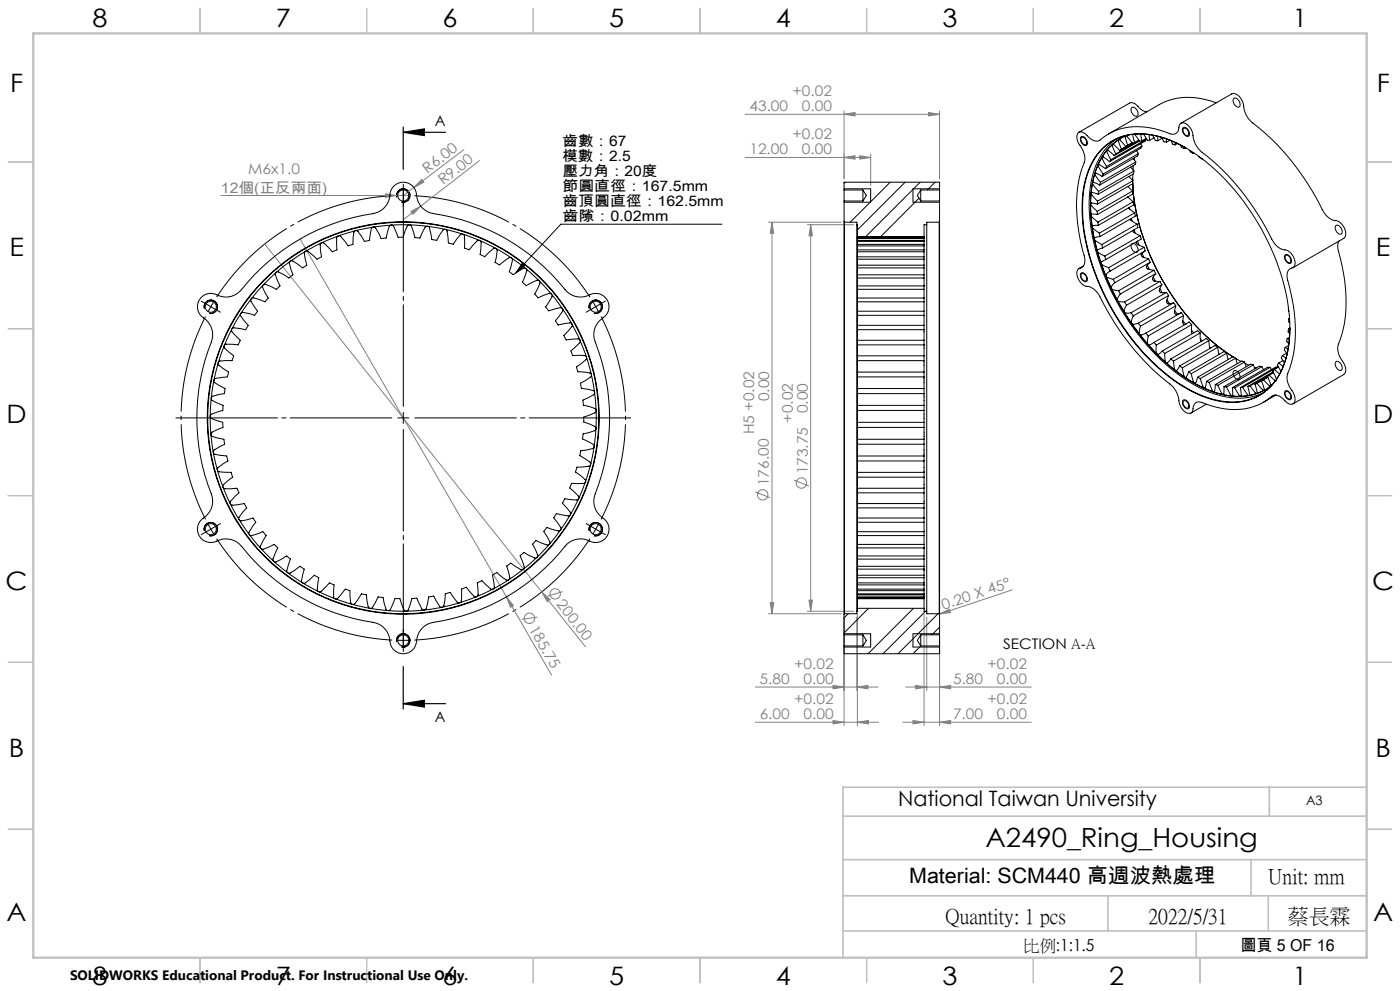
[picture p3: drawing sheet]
<svg xmlns="http://www.w3.org/2000/svg" width="420mm" height="297mm" viewBox="0 0 420 297" stroke-linecap="round" stroke-linejoin="round" font-family="sans-serif">
<g fill="none" stroke="#808080" stroke-width=".3">
<path d="M223.5 34.3h58.4M253.2 34.3l3.3-.6v1zM253.2 33.2v20.4M278.6 33.7l3.3 .6-3.3 .4zM281.9 33.2v20.4M66.3 58.6h56.7M115.7 58.1l3.3 .5-3.3 .5zM124.2 56.2l-3.2 2.4M126.5 53.8l.6 .8-2.9 1.6zM139.2 44.8l-15 11.4M143.8 48.2l-17.6 13.6M223.5 47.2h37.7"/>
<path d="M253.2 47.2l3.3-.5v1zM257.9 46.7l3.3 .5-3.3 .5zM261.2 46.2v9.4M79.4 73.1l83.1 104.3M90 71.6l75.5 130.7M123.3 63.4l2.9-1.6-2.3 2.4zM126.2 61.8l-5 3.9M230.6 66.6h21.7M231.6 66.6v117.3M231.6 66.6l.5 3.3h-1zM242.2 67.3h13.9M243.2 67.3v115.9"/>
<path d="M243.2 67.3l.5 3.4h-1zM226.6 147.4l4.4 1.8M238.2 143.9l4.4 1.8M151.9 178.9l2.1 2.6-.9 .5zM162.5 177.4l2.5 2.3-.8 .6zM162.5 177.4l13.1 16.4M168.8 177.3l-4.5 1.4M242.7 179.9h1l-.5 3.3zM303.7 176.8l-21.9 7.2M161.2 185l-4.7 .6M230.6 183.9h21.7M231.1 180.6h1l-.5 3.3z"/>
<path d="M242.2 183.2h13.9M253.2 185.1v32.3M257.1 184.9v22M257.2 184.2v33.2M277.2 184.2v33.2M278 184.9v22M281.8 184l3-1.4 .3 1zM281.9 191.3v26.1M226.6 205.9h36.8M226.6 216.5h37M249.9 205.4l3.3 .5-3.3 .5zM249.9 215.9l3.3 .6-3.3 .5z"/>
<path d="M257.1 205.9l3.3-.5v1zM257.2 216.5l3.3-.6v1.1zM270.9 216.5h38.5M271.7 205.9h37.7M273.9 215.9l3.3 .6-3.3 .5zM274.7 205.4l3.3 .5-3.3 .5zM281.9 216.5l3.3-.6v1.1zM281.9 205.9l3.3-.5v1z"/>
<circle cx="228.8" cy="148.3" r="1.55"/>
<circle cx="240.4" cy="144.8" r="1.56"/>
<circle cx="166.5" cy="178" r="1.55"/>
<circle cx="158.9" cy="185.3" r="1.56"/>
</g>
<path d="M121 39.6l6.3-1v2zM121 39.6h12.7M121 38.1v12.7M121 199.8v12.7M121 210.9l6.3-1v2zM121 210.9h12.7" fill="none" stroke="#000" stroke-width=".35"/>
<g fill="none" stroke="#000" stroke-width=".3">
<path d="M339.5 32.2a1.66 1.66 0 0 1 1.6 .8 1.66 1.66 0 0 1 0 1.8 1.77 1.77 0 0 1-1.6-2.6zM354.9 38.3a1.6 1.6 0 0 1 1.9 2 .81 .81 0 0 1-.8 .6 .81 .81 0 0 1-.8-.6l-.5-1.3zM370.1 29.6a1.6 1.6 0 0 1 1.9 1.9 .81 .81 0 0 1-.8 .6 .81 .81 0 0 1-.7-.6l-.6-1.2zM119 59.1a2 2 0 0 1 1.8-2.5 2 2 0 0 1 2.2 2.2 2 2 0 0 1-2.6 1.7M253.2 56.6h8v4h-8M281.9 56.6h-8v4h8M324.3 41a1.7 1.7 0 0 1 1.6 2.6 1.81 1.81 0 0 1-1.6-2.6zM156.6 79l.8 .7-2.6 2.1zM216.6 67.2h-48.4l-13.4 14.6M339.5 73.1a1.78 1.78 0 0 1 1.9 2.1 .9 .9 0 0 1-.9 .5 .9 .9 0 0 1-.8-.8l-.4-1.1zM385.6 76.4a1.7 1.7 0 0 1 1.8 2.1 .82 .82 0 0 1-.8 .5 .82 .82 0 0 1-.7-.6l-.6-1.3zM400.6 67.7a1.39 1.39 0 0 1 2 1.4 .78 .78 0 0 1-.4 1.1 .78 .78 0 0 1-1-.5l-.6-.9z"/>
<path d="M61.3 92.5a2 2 0 0 1 1.8-2.6 2 2 0 0 1 2.1 2.2 2 2 0 0 1-2.5 1.8M61.8 91.1l1.5 .8M63.3 91.9l-.9 1.5M63.3 91.9l1.4 .9M64.1 90.5l-.8 1.4M176.8 92.5a2 2 0 0 1 1.7-2.6 2 2 0 0 1 2.2 2.2 2 2 0 0 1-2.5 1.8M324.2 82a1.45 1.45 0 0 1 2 1.6 .77 .77 0 0 1-.5 .9 .77 .77 0 0 1-1-.5l-.5-.9zM354.9 120a1.64 1.64 0 0 1 1.9 1.9 .76 .76 0 0 1-.6 .7 .76 .76 0 0 1-.8-.5l-.7-1.4zM370 111.3a1.39 1.39 0 0 1 2 1.4 .78 .78 0 0 1-.4 1.1 .78 .78 0 0 1-1-.5l-.6-.9zM385.6 117.2a1.62 1.62 0 0 1 1.6 .8 1.62 1.62 0 0 1-.2 1.8 1.86 1.86 0 0 1-1.4-2.6zM400.7 108.5a1.6 1.6 0 0 1 2 1.9 .81 .81 0 0 1-.8 .7 .81 .81 0 0 1-.8-.7l-.6-1.2zM61.3 159.1a2 2 0 0 1 1.8-2.5 2 2 0 0 1 2.1 2.2 2 2 0 0 1-2.5 1.7"/>
<path d="M176.8 159.1a2 2 0 0 1 1.8-2.5 2 2 0 0 1 2.1 2.2 2 2 0 0 1-2.5 1.7M119 192.4a1.99 1.99 0 0 1 1.8-2.5 1.99 1.99 0 0 1 2.1 2.2 1.99 1.99 0 0 1-2.5 1.7M253.2 189.9h8v4h-8M281.9 189.9h-8v4h8"/>
</g>
<path d="M121 58.6h-1.7M121 58.6h1.7M178.7 91.9l-.8-1.4M178.7 91.9l.8 1.5M63.3 158.6l.8 1.4M63.3 158.6l-.9-1.5M178.7 158.6l.8-1.5M178.7 158.6l-.8 1.4M121 191.9h1.7M121 191.9h-1.7" fill="none" stroke="#000" stroke-width=".3" stroke-dasharray="30.5 1.3 1.3 1.3" stroke-linecap="butt"/>
<path d="M117.7 58.7a66.7 66.7 0 0 0-52.7 30.4M61.7 94.8a66.7 66.7 0 0 0 0 60.9M177 89.1a66.7 66.7 0 0 0-52.7-30.4M180.3 155.7a66.7 66.7 0 0 0 0-60.9M65 161.4a66.7 66.7 0 0 0 52.7 30.4M124.3 191.8a66.7 66.7 0 0 0 52.7-30.4" fill="none" stroke="#000" stroke-width=".3" stroke-dasharray="30.5 1.3 1.3 1.3" stroke-dashoffset=".8" stroke-linecap="butt"/>
<g fill="none" stroke="#c0c0c0" stroke-width=".35">
<path d="M60 2.5v7.5M110 2.5v7.5M160 2.5v7.5M210 2.5v7.5M260 2.5v7.5M310 2.5v7.5M360 2.5v7.5M2.5 48.5h7.5M410 48.5h7.5M2.5 98.5h7.5M410 98.5h7.5M2.5 148.5h7.5"/>
<path d="M410 148.5h7.5M2.5 198.5h7.5M410 198.5h7.5M2.5 248.5h7.5M410 248.5h7.5M60 287v7.5M110 287v7.5M160 287v7.5M210 287v7.5M260 287v7.5M310 287v7.5M360 287v7.5"/>
</g>
<path d="M380.8 235.9v8.7M410 235.9h-157.1v51M252.9 257.6h157.1M252.9 244.6h157.1M375.3 257.6v10.9M252.9 279h157.2M252.9 268.5h157.1M332.4 268.5v10.5M358.8 279v8M380.5 268.5v10.5" fill="none" stroke="#c0c0c0" stroke-width=".5"/>
<path d="M10 10h400v277h-400z" fill="none" stroke="#c0c0c0" stroke-width=".7"/>
<g fill="none" stroke="#000" stroke-width=".3" stroke-dasharray="30.5 1.3 1.3 1.3">
<path d="M121 58.6v-1.7M121 58.6v1.6M121 56.9v-1.7M121 60.2v1.7M61.8 91.1l-1.4-.9M64.7 92.7l1.4 .9M177.3 92.7l-1.5 .9M178.7 91.9l1.5-.8M178.7 91.9l-1.4 .8M180.2 91.1l1.4-.9M121 125.2v-1.6M121 125.2h-1.7"/>
<path d="M121 125.2v1.7M121 125.2h1.7M61.8 159.4l-1.4 .8M63.3 158.6l-1.5 .8M63.3 158.6l1.4-.9M64.7 157.7l1.4-.8M177.3 157.7l-1.5-.8M178.7 158.6l1.5 .8M178.7 158.6l-1.4-.9M180.2 159.4l1.4 .8M121 191.9v1.7M121 191.9v-1.7"/>
<path d="M121 193.6v1.6M121 190.2v-1.6"/>
</g>
<path d="M117.7 125.2h-65M121 121.9v-65M121 128.6v65M124.3 125.2h65" fill="none" stroke="#000" stroke-width=".3" stroke-dasharray="30.5 1.3 1.3 1.3" stroke-dashoffset="-.1"/>
<path d="M121 39.6l6.3-1v2zM121 210.9l6.3-1v2z" fill="#000"/>
<g fill="#808080">
<path d="M115.7 58.1l3.3 .5-3.3 .5z"/>
<path d="M281.8 184l3-1.4 .3 1z"/>
<path d="M126.5 53.8l.6 .8-2.9 1.6z"/>
<path d="M123.3 63.4l2.9-1.6-2.3 2.4z"/>
<path d="M151.9 178.9l2.1 2.6-.9 .5z"/>
<path d="M162.5 177.4l2.5 2.3-.8 .6z"/>
<path d="M257.9 46.7l3.3 .5-3.3 .5zM253.2 47.2l3.3-.5v1zM257.1 205.9l3.3-.5v1zM249.9 205.4l3.3 .5-3.3 .5zM257.2 216.5l3.3-.6v1.1zM249.9 215.9l3.3 .6-3.3 .5z"/>
<path d="M253.2 34.3l3.3-.6v1zM278.6 33.7l3.3 .6-3.3 .4z"/>
<path d="M273.9 215.9l3.3 .6-3.3 .5zM281.9 216.5l3.3-.6v1.1zM274.7 205.4l3.3 .5-3.3 .5zM281.9 205.9l3.3-.5v1z"/>
<path d="M231.6 66.6l.5 3.3h-1zM231.1 180.6h1l-.5 3.3zM243.2 67.3l.5 3.4h-1zM242.7 179.9h1l-.5 3.3z"/>
</g>
<path d="M156.6 79l.8 .7-2.6 2.1z" fill="#000"/>
<g fill="none" stroke="#000" stroke-width=".3">
<path d="M323.3 40a1.86 1.86 0 0 1 2.8 .6 3.1 3.1 0 0 0 4 1.3 18.3 18.3 0 0 1 17.8-2.9l1.5 .5a3.7 3.7 0 0 0 3.3 .6l.8-.9 .2-1a1.37 1.37 0 0 1 .9-1.4 1.37 1.37 0 0 1 1.6 .6 5.8 5.8 0 0 1 1.9 4.4 8.5 8.5 0 0 0 4 5 77.2 77.2 0 0 1 20.1 26 5 5 0 0 0 4 2.3 4.2 4.2 0 0 1 2.1 4.6l-.2 .3a2.53 2.53 0 0 0-1.9 3.4 47.9 47.9 0 0 1 1.1 25.7l-.4 1.5a5.9 5.9 0 0 0 1 6.9 2.55 2.55 0 0 1-.2 3.6h-.7l-.8-.3a5.7 5.7 0 0 0-4-2.4l-.4 .2a18.4 18.4 0 0 1-18.2 3.1l-1.5-.5a4 4 0 0 0-3.2-.6l-.6 .5-.4 1.4a1.36 1.36 0 0 1-.9 1.4 1.36 1.36 0 0 1-1.6-.5 5.7 5.7 0 0 1-1.9-4.5 8.7 8.7 0 0 0-4.1-5 78.4 78.4 0 0 1-20-26 5.1 5.1 0 0 0-4-2.2 3.9 3.9 0 0 1-2-5 2.54 2.54 0 0 0 2-3.4 46.1 46.1 0 0 1-.7-27.1 6 6 0 0 0-1-7l-.7-2zM344 33.5a6.3 6.3 0 0 1-3.4-2.4l-.8-.3h-.7l-15.4 8.8M354.3 36.9l15.2-8.8a2.78 2.78 0 0 1 3.2 2.2l.2 .5a8.2 8.2 0 0 0 2.9 6.1 76.9 76.9 0 0 1 21.6 27.1 5 5 0 0 0 4 2.3 4.2 4.2 0 0 1 2.1 4.7l-.4 .4-15.2 8.8M355 38.6a1.34 1.34 0 0 1 1.4 .4 1.34 1.34 0 0 1 .1 1.5 1.28 1.28 0 0 1-1.6-1.5zM364.9 30.8a20.1 20.1 0 0 0-17.1 .6l-15.2 8.7M253.2 56.9v3.4M253.2 56.9v-2.3h28.7v2.3M253.2 56.9h5.7M253.6 54.6l-.4 .4M258.9 56.9v3.4M258.9 56.9l1 1.7-1 1.7M267.1 54.6l-12 12"/>
<path d="M271.5 54.6l-14.3 14.3M275.7 59.4l-11.5 11.5M276 54.6l-16.3 16.3M276.2 56.9v3.4M276.2 56.9h5.7M276.2 56.9l-1 1.7 1 1.7M280.5 54.6l-2.3 2.3M281.9 56.9v3.4M324.4 41.3a1.34 1.34 0 0 1 1.4 .6 1.34 1.34 0 0 1 0 1.5 1.55 1.55 0 0 1-1.4-2.1zM329.6 57.4l-1.7-2.1-.1-.4-.5 2.9 .3-.2 1.9 .6M329.6 57.4l-.1 .8M330.1 54.6l-1.6-2.2v-.4l-.7 2.8 .1-.2 2 .9"/>
<path d="M330.1 54.6l-.2 .9M330.7 44.4a16.9 16.9 0 0 1 16.7-3.6 45.4 45.4 0 0 1 21.6 14.5 70.6 70.6 0 0 1 17.8 39.6 30.1 30.1 0 0 1-3.9 19 16.3 16.3 0 0 1-18 6.1 42.9 42.9 0 0 1-20.3-12.5 70.5 70.5 0 0 1-19.9-42.6 28.3 28.3 0 0 1 4.4-18.6zM330.9 52.2l-1.4-2.4-.1-.4-.9 2.6 .2-.2 2 1.1M330.9 52.2l-.2 .7M332 49.9l-1.4-2.5v-.3l-1.2 2.3 .3-.1 1.9 1.2M332 49.9l-.4 .6M333.2 47.9l-1.2-2.5v-.4l-1.3 2.1 .3-.1 1.8 1.5M333.2 47.9l-.4 .6M334.7 46.1l-1-2.5v-.3l-1.6 1.7h.3l1.9 1.6M334.7 46.1l-.4 .5M334.9 41.7a20.7 20.7 0 0 0-7.9 15.4 58.7 58.7 0 0 0 7.7 32.7 63.4 63.4 0 0 0 25 26.3 23.3 23.3 0 0 0 17.5 2.4l1.6-.7M335.6 41.9l-1.8 1.4h.3l1.8 1.8"/>
<path d="M335.6 41.9l-.1 .4 .9 2.4M335.6 41.8l.3 .1 1.8 2 .6-.3M336.2 41.5l-.6 .3M336.4 44.7l-.5 .4M337.6 40.8l.7 2.8M337.8 40.7l1.9 2.3 .7-.3M338.3 40.5a17.3 17.3 0 0 0-10.3 13.1 50 50 0 0 0 4 29.8 66.8 66.8 0 0 0 25.8 31.2 24.9 24.9 0 0 0 17.8 3.8l3.4-1.3 2.6-1.7M338.3 59.1l1.7 1.4M338.4 55.9l1.4 1.3M338.4 59v.1M338.7 52.9l1.2 1.2M339.2 50.1l1 1.2"/>
<path d="M339.6 42.8l-1.3 .8M339.7 42.9l-3.3 1.8M339.7 42.9l-3.8 2.2M339.8 40.3l.6 2.4M339.8 57.2l-10.6 6.2M339.8 57.2v1l-10.6 6.1M339.8 54.9a68.8 68.8 0 0 0 17.3 40.9 55.5 55.5 0 0 0 12.8 11.1M339.8 52.2v1.9v-.5M339.9 54.1l-10.7 6.2M339.9 54.1l-.1 1-10.6 6.1M340 47.5l.7 1M340 49.6l-.1 1.3"/>
<path d="M340.2 51.3l-10.6 6.1M340.2 51.3l-.2 .8-10.5 6.1M340.4 40.2l1.5 2.1 .6-.1M340.4 47.3l-.1 .6M340.7 48.5l-10.6 6.1M340.7 48.5l-.2 .8-10.6 6.2M341 45.2l.5 .8M341.5 46l-10.6 6.2M341.5 46l-.2 .7-10.6 6.2M341.7 42l-1.3 .7M341.7 42.1l-7 4M341.8 42.3l-7.5 4.3"/>
<path d="M342.2 43.1l.4 .7M342.2 40.2l.3 2M342.6 43.8l-10.6 6.1M342.6 43.8l-.4 .6-10.6 6.1M343 40.2l1.2 1.8h.7M343.7 41.6l.2 .2M343.9 41.5l-1.4 .7M343.9 41.8l-10.7 6.1M343.9 41.8l-.4 .5-10.7 6.2M344.7 40.4l.2 1.6M345.8 40.5l.8 1.6 .7 .1M346.2 41.3l-1.3 .7"/>
<path d="M347.3 40.8v1.4M348.5 41.2l.6 1.3 .8 .1M348.7 41.4l-1.4 .8M349.9 41.7v.9M351 42l-1.1 .6M351.4 42.2l.4 1 .7 .2M352.6 42.7l-.1 .7M353.3 43l-.8 .4M354.2 43.5l.2 .7 .8 .4M355.3 44.1l-.1 .5M355.7 44.3l-.5 .3M355.8 44.4a24.3 24.3 0 0 0-18.8-3.6 17.1 17.1 0 0 0-11.2 12.9 46.4 46.4 0 0 0 2 26 71 71 0 0 0 25.5 34.9 29.4 29.4 0 0 0 18.3 5.8 16.4 16.4 0 0 0 14.1-12.8l.9-4.5 .4-4.8"/>
<path d="M357 45.1l.1 .4 .8 .4M358 45.7l-.1 .2M358.1 45.8l-.2 .1M359.7 47l.9 .6M87.1 78.3l-.3 .6 1.1 3.5-1.2 .9-3.1-1.8-.7 .1M91.6 75.3l-.3 .6 .7 3.6-1.2 .8-3-2.1h-.6M96.4 72.8l-.3 .6 .3 3.6-1.3 .7a7.5 7.5 0 0 0-2.8-2.5l-.6 .1M101.4 70.7l-.4 .6 .1 3.6-1.4 .6-2.5-2.7h-.7M106.6 69.1l-.4 .6-.3 3.5-1.5 .5-2.2-2.8-.7-.2M111.9 68l-.5 .5-.6 3.6-1.5 .3-1.9-3.1-.6-.2M117.3 67.4l-.5 .5-.9 3.4-1.6 .2-1.7-3.2-.6-.3M122.8 67.4l-.5 .2a6.5 6.5 0 0 0-1.4 3.5h-1.5l-1.3-3.3-.7-.4"/>
<path d="M122.9 67.4l.5 .4 1.1 3.4 1.5 .1 1.6-3.3 .6-.2M128.3 67.8l.5 .5 .7 3.5 1.5 .2 1.9-3.1 .6-.2M133.6 68.8l.5 .4 .4 3.6 1.5 .4 2.1-2.9 .6-.1M138.9 70.2l.4 .4v3.7l1.5 .6 2.4-2.8h.7M144 72.1l.4 .6-.4 3.6 1.4 .6 2.6-2.4 .7-.1M148.8 74.5l.4 .6-.7 3.5 1.3 .8a7.2 7.2 0 0 1 3.1-2.2l.5 .1M153.5 77.3l.2 .5a7.1 7.1 0 0 1-.9 3.6l1.2 .9 3-1.9 .7 .1M253.2 66.5v117.6M253.2 60.3v6.2M253.2 60.3h5.7M253.2 66.5l.1 .1M253.3 66.6v117.3"/>
<path d="M253.3 66.6h3.8v.7M257.1 67.3v115.9M257.1 67.3l.1 3.6M257.2 70.9v.2M257.2 71.1h20M257.2 70.9h20M257.2 71.1v9.2M257.2 71.3h20M257.2 71.5h20M257.2 72.1h20M257.2 72.4h20M257.2 73.2h20"/>
<path d="M257.2 73.7h20M257.2 74.9h20M257.2 75.5h20M257.2 77h20M257.2 77.7h20M257.2 79.5h20M276.2 60.3h5.7M277.2 70.9v.2M277.2 77.7v1.8M277.2 71.1v6.6M277.2 79.5v.8M278 67.3v115.9"/>
<path d="M278 67.3h-.8v3.6M281.8 66.6v117.3M281.8 66.6h-3.8v.7M281.9 66.5v117.6M281.9 60.3v6.2M281.9 66.5l-.1 .1M325 79.7l-1.3 .8M329.2 63.4l-1.9-1.8-.1-.5 .1 3.3 .1-.2 1.8 .1M329.2 63.4v.9M329.2 60.3l-1.7-1.9-.2-.5-.1 3.2 .2-.3 1.8 .4M329.2 60.3v.9M329.4 66.6l-1.9-1.6-.2-.5 .4 3.4 .1-.2 1.7-.1"/>
<path d="M329.4 66.6l.1 1M329.8 69.9l-1.9-1.4-.2-.5 .6 3.6 .1-.4 1.6-.3M329.8 69.9l.2 1M330.5 73.3l-1.9-1.2-.3-.5 .9 3.6 .1-.3 1.5-.6M330.5 73.3l.3 1M331.4 76.8l-1.9-1.1-.3-.4 1.2 3.6v-.3l1.4-.8M331.4 76.8l.4 1M338.5 62.3l1.9 1.5M338.8 62.2l.1 .4M339 65.7l2.1 1.5M339.4 65.5l.2 .7M339.8 69.1h.1"/>
<path d="M339.9 69.2l.2 .4 2 1M340 60.5l-10.6 6.1M340 60.5l.1 .9-10.6 6.2M340.3 68.9l.2 .9M340.4 63.8l-10.6 6.1M340.4 63.8l.2 1-10.6 6.1M341 72.9l.3 .4 1.9 .8M341 72.5v.3M341.1 67.2l.3 1-10.6 6.1M341.1 67.2l-10.6 6.1M341.3 72.2l.4 1.3M342.1 70.6l.3 1-10.6 6.2"/>
<path d="M342.1 70.6l-10.7 6.2M342.4 76.6l.4 .4 1.8 .6M342.6 75.9l.5 1.2M343.2 74.1l.4 1-10.6 6.2M343.2 74.1l-10.6 6.1M343.5 75.2l-1.1 .9v.4M344.2 79.5l.6 1.3M344.6 77.6l-10.6 6.1M344.6 77.6l.5 1M345.1 78.6l-1.1 1.2v.4M345.1 78.6l-10.7 6.1M385.7 76.6a1.36 1.36 0 0 1 1.3 .6 1.36 1.36 0 0 1 0 1.5 1.57 1.57 0 0 1-1.3-2.1z"/>
<path d="M401.7 72.2l-.3 .8-.1 1.1a52 52 0 0 1 1.6 24.7l-.8 3a5.9 5.9 0 0 0 1 7 2.74 2.74 0 0 1 0 3.5l-15.2 8.7M60.2 89.3a4.3 4.3 0 0 1 5.7-.6 5.9 5.9 0 0 0 6.6-2 62.6 62.6 0 0 1 40.2-22.9 6.3 6.3 0 0 0 4.4-6.2 4 4 0 0 1 4.2-3 4 4 0 0 1 3.7 3.8 6 6 0 0 0 5.1 5.6 62.4 62.4 0 0 1 40 23.4 6.2 6.2 0 0 0 7.5 .7 4 4 0 0 1 4.8 2.2 4 4 0 0 1-1.5 5 6 6 0 0 0-2.3 7.2 62.7 62.7 0 0 1-.3 46.4 6.2 6.2 0 0 0 3.2 6.8 4.1 4.1 0 0 1 .1 5.6 4.1 4.1 0 0 1-5.6 .5 5.9 5.9 0 0 0-6.5 2 62.4 62.4 0 0 1-40.3 22.9 6.3 6.3 0 0 0-4.4 6.2 4.1 4.1 0 0 1-4.7 2.9 4.1 4.1 0 0 1-3.2-4.6 6.1 6.1 0 0 0-5-4.7 62.5 62.5 0 0 1-40-23.4 6.3 6.3 0 0 0-7.6-.6 4 4 0 0 1-4.7-2.2 4 4 0 0 1 1.5-5 6.1 6.1 0 0 0 2.3-7.3 62.3 62.3 0 0 1 .2-46.3 6.2 6.2 0 0 0-3.1-6.9 4 4 0 0 1-.3-5.5zM69.5 98.7l.1 .7 2.5 2.6-.7 1.4-3.7-.3-.4 .4M72.2 94v.7l2.3 2.8-.8 1.3-3.5-.6-.6 .4M75.4 89.6l-.1 .7 2 3-.9 1.2a7.6 7.6 0 0 0-3.7-.9l-.4 .3M78.9 85.5l-.1 .6 1.7 3.2-1 1.1-3.4-1.2-.7 .3M82.8 81.7l-.2 .7 1.4 3.3-1.1 1-3.3-1.5-.6 .2M157.8 80.6l.2 .5-1.3 3.5 1.2 1a7.1 7.1 0 0 1 3.4-1.6l.4 .1M161.9 84.2l.1 .5a7.3 7.3 0 0 1-1.6 3.4l1 1.1 3.5-1.3 .5 .2M165.5 88.2l.1 .7-1.9 3.1 .9 1.2 3.6-1 .5 .3M168.8 92.6v.7l-2.2 2.8 .8 1.3 3.6-.6 .6 .3M171.6 97.2v.7l-2.4 2.6 .6 1.4 3.7-.3 .5 .3"/>
<path d="M257.2 80.4v2M257.2 83.4v2.3M257.2 86.8v2.5M257.2 85.5v.2M257.2 90.4v2.9M257.2 94.5v3M257.2 98.8v3.2M257.2 82.4v.9h20v-.9M257.2 85.7v1h20v-1M257.2 89.3v1.1M257.2 93.3v1.2M257.2 97.5v1.3"/>
<path d="M257.2 80.3h20M257.2 82.4h20M257.2 85.7h20M257.2 90.4h20M257.2 89.3h20M257.2 93.3h20M257.2 94.5h20M257.2 98.8h20M257.2 97.5h20M277.2 80.4v2M277.2 83.4v2.3M277.2 86.8v2.5"/>
<path d="M277.2 85.5v.2M277.2 90.4v2.9M277.2 94.5v3M277.2 98.8v3.2M277.2 89.3v1.1M277.2 93.3v1.2M277.2 97.5v1.3M324.4 82.1a1.34 1.34 0 0 1 1.4 .5 1.34 1.34 0 0 1 .1 1.5 1.28 1.28 0 0 1-1.6-1.5zM331.8 82.8l1.6 3.6v-.5l1-1.2M331.8 82.8l.3 .3 1.9 .6M332.6 80.2l-1.9-.8-.3-.3 1.4 3.6M332.6 80.2l.4 1.1"/>
<path d="M333 81.3l-1.2 1v.4M334 83.7l.4 1M335.6 87.1l-1.8-.3-.4-.4 1.8 3.6-.1-.4 1-1.5M335.6 87.1l.5 1M337.4 90.5l-1.8-.1-.3-.3 2 3.4-.1-.5 .8-1.5M337.4 90.5l.6 1M339.3 93.7l-1.7 .1-.3-.2 2.2 3.3-.1-.5 .6-1.7M339.3 93.7l.7 1M341.5 96.9l-1.6 .3-.4-.2 2.4 3.2-.2-.5 .5-1.9M341.5 96.9l.7 .9M343.7 99.8l-1.4 .6-.4-.2 2.5 3-.2-.5 .3-2M343.7 99.8l.8 .9"/>
<path d="M344 80.3l.3 .3 1.9 .4M345.9 83.9l.3 .3 1.8 .1M346 83l.6 1.3M346.2 81l-10.6 6.1M346.2 81l.5 1M346.7 82l-.9 1.4v.5M346.7 82l-10.6 6.1M347.9 87.5l.4 .2 1.7-.1M347.9 86.5l.8 1.2M348 84.3l-10.6 6.2M348 84.3l.5 1M348.5 85.3l-.7 1.7 .1 .4"/>
<path d="M348.5 85.3l-10.5 6.2M350 87.6l.6 .9M350 87.6l-10.7 6.1M350.1 89.9l.8 1.1M350.6 88.5l-.6 1.9 .1 .4M350.6 88.5l-10.6 6.2M352.1 90.7l-1.6 .4-.3-.3M352.1 90.7l-10.6 6.2M352.1 90.7l.6 .9M352.4 93.1l.8 1.1M352.7 91.6l-.4 2 .2 .4M352.7 91.6l-10.5 6.2"/>
<path d="M354.3 93.8l-1.4 .5-.4-.2M354.9 96.1l.8 1.1M355.1 94.6l-.3 2 .2 .5M355.1 97.2l.3 .1M355.1 94.6l-10.6 6.1M355.1 94.6l-.7-.9-10.7 6.1M357.4 99l.7 .7M357.5 97.3l-.1 2.2 .2 .4M357.5 97.3l-10.6 6.1M357.5 97.3l-.7-.8-10.6 6.1M360 99.8l.3 2.6M360 99.8l-10.6 6.1"/>
<path d="M360 99.8l-.7-.7-10.6 6.1M386.5 98.6l-.1 .8 .5 .6M386.5 98.6l.5 .1M386.6 92.3v1.1M386.6 95.5v.9l.3 .3M386.6 95.5l.3 .1M386.9 95.4l-.3 .1M387 98.3l-.5 .3M63.4 119.4l.2 .6 3.3 1.5v1.5l-3.5 1.1-.4 .6M64.2 114l.2 .7 3.1 1.7-.2 1.6-3.5 .7-.4 .6M65.4 108.8l.3 .6 2.9 2.1-.4 1.5-3.5 .4-.5 .5M67.2 103.6l.1 .6 2.8 2.4-.5 1.5-3.6 .1-.5 .5"/>
<path d="M174 102.1v.6l-2.7 2.5 .5 1.4h3.7l.4 .4M176 107.1l-.2 .7-2.9 2.2 .4 1.4 3.7 .4 .4 .4M177.4 112.4l-.1 .6-3.2 1.9 .3 1.5 3.5 .6 .5 .6M178.4 117.7l-.2 .6-3.3 1.6 .1 1.5a7.3 7.3 0 0 1 3.6 1.1l.3 .5M257.2 103.6v3M257.2 108.8v2.7M257.2 113v.9M257.2 103.4v.1M257.2 114v2.4M257.2 118v1.3M257.2 119.4v2.1M257.2 106.6v2.1"/>
<path d="M257.2 102v1.4M257.2 111.5v1.5M257.2 116.4v1.6M257.2 103.4h20M257.2 102h20M257.2 106.6h20M257.2 108.1h20M257.2 113h20M257.2 111.5h20M257.2 116.4h20M257.2 118h20M277.2 103.6v3"/>
<path d="M277.2 108.1v.6M277.2 108.8v2.7M277.2 113v.9M277.2 103.4v.1M277.2 114v2.4M277.2 118v1.3M277.2 119.4v2.1M277.2 102v1.4M277.2 106.6v1.5M277.2 111.5v1.5M277.2 116.4v1.6M346.2 102.6l-1.4 .8-.3-.1 2.6 2.7-.2-.3v-2.3"/>
<path d="M346.2 102.6l.7 .8M348.7 105.2l-1.2 1-.4-.1 2.7 2.6-.3-.5-.1-2.3M348.7 105.2l.7 .7M351.3 107.6l-1.1 1.2-.4-.1 2.8 2.3-.3-.4-.3-2.4M351.3 107.6l.7 .6M353.9 109.7l-.9 1.4h-.3l2.8 2-.3-.4-.5-2.5M353.9 109.7l.8 .5M356.6 111.5l-.8 1.6h-.3l2.8 1.7M356.6 111.5l.8 .5M357.4 112l.6 2.5 .3 .3M359.3 113.1l-.6 1.7-.3 .1M359.3 113.1l.8 .3"/>
<path d="M360.1 113.4l.8 2.6 .3 .3-2.8-1.4M360.1 101.6l.5 .5M361.9 114.3l-.3 1.9-.3 .1 2.8 1.1-.4-.3-.9-2.5M361.9 114.3l.9 .3M362.7 102.1l.2 2.4M362.7 102.1l-10.7 6.1M362.7 102.1l-.8-.6-10.6 6.1M362.9 104l.3 .3M364.6 115.2l-.2 2.1-.3 .1 2.8 .8-.4-.2-1.1-2.5M364.6 115.2l.8 .3M365.3 104.1l.4 2.2M365.3 104.1l-10.6 6.1"/>
<path d="M365.3 104.1l-.8-.6-10.6 6.2M365.7 106.1l.1 .1M367.2 115.9l-.1 2.2-.2 .1 2.7 .5M367.2 115.9l.7 .1M367.9 116l1.3 2.4 .4 .3M368 105.9l.5 1.8M368 105.9l-10.6 6.1M368 105.9l-.8-.5-10.6 6.1M369.7 116.2l.1 2.3-.2 .2M369.7 116.2h.7M369.9 106.9l-10.6 6.2M369.9 106.9l.8 .4"/>
<path d="M370.4 116.2l1.4 2.3 .4 .3-2.6-.1M370.7 107.3l.5 1.7M370.7 107.3l-10.6 6.1M371 107.6l-.3-.2 1.6 .9M372.8 116.1l1.6 2.3 .2 .1-2.4 .3 .2-.3-.3-2.3M372.8 116.1l-.7 .1M373.3 108.5l-10.5 6.1M373.3 108.5l.6 1.4M373.3 108.5l-.7-.3-10.7 6.1M373.5 108.9l1.1 .5M375 115.6l1.7 2.2 .3 .1-2.3 .6 .2-.3-.5-2.4M375 115.6l-.6 .2"/>
<path d="M376 109.4l-10.6 6.1M376 109.4l.5 1.1M376 109.4l-.8-.3-10.6 6.1M376.3 110.1l.5 .2M376.5 115.1l.7 2.5-.2 .3 2.2-.9M377.1 114.9l1.7 2 .4 .1M377.1 114.9l-.6 .2M378.6 109.9l-10.7 6.1M378.6 109.9l.4 .9M378.6 109.9l-.8-.2-10.6 6.2M379 113.8l-.5 .4 .8 2.5-.1 .3M379 113.8l2.1 2"/>
<path d="M379 113.8l1.3-.7-3.2 1.8M379.6 116.8l-.4 .2M380.3 113l-3.8 2.1M380.8 112.4l-.5 .5 .9 2.8M380.8 112.4l1.8 1.7M381 110.1l-10.6 6.1M381 110.1l.4 .7M381 110.1h-.7l-10.6 6.1M382 111.4l-7.6 4.4M382 111.6l-7 4M382.1 111.7l-1.3 .7M382.3 110.7l-.5 .6 1.1 2.3"/>
<path d="M382.3 110.7l1.6 1.4M382.6 114.1h.1M382.8 118.4l-3.8 2.2M383.4 110l-10.6 6.1M383.4 110l.1 .1M383.4 110h-.7l-10.6 6.2M383.6 110l-1.3 .7M383.6 108.8l-.4 .6 1 1.9M383.6 108.8l1.4 1M384.7 106.6l-.3 .7 .9 1.5M384.7 106.6l1.1 .7M384.9 108.1l-1.3 .7"/>
<path d="M385.6 104.1l.8 .5M385.6 104.1l-.3 .8 .8 1.1M385.7 117.5a1.34 1.34 0 0 1 1.3 .5 1.34 1.34 0 0 1 .1 1.4 1.28 1.28 0 0 1-1.6-1.5zM386 105.8l-1.3 .8M386.2 101.5l-.2 .8 .6 .7M386.2 101.5l.6 .2M386.6 103.5l-1 .6M386.9 101l-.7 .5M63 124.8l.4 .6 3.4 1.2 .1 1.5-3.4 1.5-.2 .5M63.3 130.2l.3 .6 3.6 .9 .2 1.4-3.2 1.8-.2 .6M64 135.6l.5 .5 3.5 .6 .4 1.4-3 2.1-.2 .6M177.2 139.3l-.5 .4-3.6 .3-.5 1.5 2.9 2.2 .1 .7"/>
<path d="M178.2 133.9l-.4 .5-3.6 .7-.2 1.5 3 1.9 .2 .6M178.8 128.5l-.4 .6-3.5 .9-.1 1.5 3.2 1.7 .3 .6M178.9 123.1l-.4 .6-3.3 1.3-.1 1.5a7.3 7.3 0 0 1 3.5 1.4l.2 .5M257.2 138.1v2.7M257.2 135.6v1.1M257.2 133.1v2.4M257.2 130.2v1.5M257.2 128.1v2M257.2 123v1.7M257.2 124.8v1.8M257.2 121.5v1.5M257.2 126.6v1.5"/>
<path d="M257.2 131.7v1.4M257.2 136.7v1.4M257.2 138.1h20M257.2 136.7h20M257.2 133.1h20M257.2 131.7h20M257.2 121.5h20M257.2 123h20M257.2 128.1h20M257.2 126.6h20M277.2 138.1v2.7M277.2 135.6v1.1"/>
<path d="M277.2 133.1v2.4M277.2 130.2v1.5M277.2 128.1v2M277.2 123v1.7M277.2 124.8v1.8M277.2 121.5v1.5M277.2 126.6v1.5M277.2 131.7v1.4M277.2 136.7v1.4M355 120.2a1.34 1.34 0 0 1 1.4 .6 1.34 1.34 0 0 1 0 1.5 1.55 1.55 0 0 1-1.4-2.1zM361.9 121.1l-4.6 2.7M65.2 140.9l.5 .5 3.6 .2 .5 1.4-2.8 2.3-.1 .7"/>
<path d="M66.9 146.1l.5 .4 3.7-.2 .6 1.4a7.8 7.8 0 0 0-2.7 2.7l.1 .6M69.1 151.1l.6 .3 3.6-.5 .7 1.3-2.4 2.9 .1 .6M71.8 155.8l.6 .3 3.5-.8 .8 1.2-2 3 .1 .7M168.1 158.9l-.6 .2-3.4-1-1 1.2 1.9 3.2-.1 .6M171.1 154.3l-.6 .3-3.6-.7-.8 1.3 2.1 2.9v.7M173.6 149.5l-.6 .4-3.6-.4-.7 1.3 2.5 2.9-.1 .5M175.6 144.5l-.4 .4-3.7-.1-.6 1.4 2.6 2.5 .1 .7M257.2 156.5v2.8M257.2 152.2v3.1M257.2 147.7v3.2M257.2 143v3M257.2 140.9v.7"/>
<path d="M257.2 146.1v.2M257.2 141.6v1.4M257.2 146.3v1.4M257.2 150.9v1.3M257.2 155.3v1.2M257.2 159.3v1.2M257.2 159.3h20M257.2 156.5h20M257.2 155.3h20M257.2 152.2h20M257.2 150.9h20M257.2 147.7h20"/>
<path d="M257.2 146.3h20M257.2 143h20M257.2 141.6h20M277.2 156.5v2.8M277.2 152.2v3.1M277.2 147.7v3.2M277.2 143v3M277.2 146.1v.2M277.2 140.9v2.1M277.2 146.3v1.4M277.2 150.9v1.3M277.2 155.3v1.2"/>
<path d="M277.2 159.3v1.2M74.8 160.3l.7 .2 3.4-1.2 .9 1.2-1.7 3.2 .1 .7M78.3 164.4l.6 .2 3.4-1.4 1 1-1.4 3.4 .2 .6M82.2 168.3l.7 .1 3.1-1.8 1.1 1-1.1 3.5 .3 .5M86.4 171.7l.6 .1 3-2.1 1.3 .9-.8 3.5 .3 .6M90.9 174.7l.5 .1a8 8 0 0 0 2.9-2.4l1.3 .7-.4 3.6 .3 .6M95.6 177.3h.7l2.5-2.6 1.4 .6-.1 3.6 .4 .6M100.6 179.5h.5a8 8 0 0 0 2.5-2.9l1.4 .4 .2 3.6 .5 .5M142.9 178.9l-.6-.1-2.4-2.8-1.4 .5-.1 3.6-.5 .6M147.8 176.6h-.6l-2.6-2.6-1.4 .7 .2 3.6-.3 .5M152.5 173.8l-.5 .1a6.5 6.5 0 0 1-3-2.3l-1.3 .8 .6 3.5-.3 .6M157 170.6l-.8 .1-3-1.9-1.2 .8a7.4 7.4 0 0 1 .9 3.7l-.3 .4"/>
<path d="M161 167.1l-.5 .1a6.7 6.7 0 0 1-3.3-1.6l-1.2 .9 1.3 3.4-.2 .7M164.8 163.2l-.6 .2-3.4-1.4-1 1.1a7.9 7.9 0 0 1 1.5 3.4l-.2 .5M257.2 167.6v2M257.2 164.2v2.3M257.2 160.5v2.6M257.2 164.2v.2M257.2 164.2v-1h20v1M257.2 167.6v-1h20v1M257.2 171v-1.3h20v9.6M257.2 179.1h20M257.2 178.9h20M257.2 178.3h20"/>
<path d="M257.2 178h20M257.2 177h20M257.2 176.6h20M257.2 175.3h20M257.2 174.7h20M257.2 173.1h20M257.2 167.6h20M257.2 164.2h20M257.2 160.5h20M277.2 170.6h-20v1.8M277.2 167.6v2M277.2 164.2v2.3"/>
<path d="M277.2 160.5v2.6M277.2 164.2v.2M277.2 172.4h-20v6.9M105.8 181.1l.6-.2 2-2.9 1.5 .3 .6 3.5 .4 .5M111.1 182.3l.6-.2 1.7-3.2 1.5 .2 .9 3.5 .5 .4M116.5 183l.6-.3 1.4-3.3h1.5l1.2 3.4 .6 .4M127.2 182.8l-.6-.2-1.5-3.3-1.5 .1-1.1 3.4-.6 .4M132.6 182l-.7-.3-1.8-3.1-1.5 .3-.8 3.5-.5 .4M137.8 180.7l-.6-.2-2.1-3-1.5 .4a7.3 7.3 0 0 1-.5 3.8l-.4 .3M253.2 190.2v3.4M253.2 193.6v2.3h28.7v-2.3M253.2 190.2h5.7"/>
<path d="M253.2 193.6h5.7M253.2 184.1v6.1M253.3 183.9l-.1 .2M254.5 183.9l-1.3 1.3M257.1 183.2v.7h-3.8M257.2 182.3v-2.9h20v2.9M257.2 182.3l-.1 .9M257.2 182.3h20M258.9 190.2v3.4M258.9 190.2l1 1.7-1 1.7M260.6 182.3l-7.4 7.4M274 182.3l-13.6 13.6"/>
<path d="M276.2 193.6l-2.3 2.3M276.2 190.2v3.4M276.2 190.2h5.7M276.2 190.2l-1 1.7 1 1.7M276.2 193.6h5.7M277.2 182.3v.9h.8M277.7 183.2l-12.8 12.7M278 183.2v.7h3.8M281.4 183.9l-12 12M281.8 183.9l.1 .2M281.9 190.2v3.4M281.9 184.1v6.1"/>
<path d="M281.9 188l-2.3 2.2"/>
<circle cx="121" cy="58.6" r="1.66"/>
<circle cx="63.2" cy="91.9" r="1.67"/>
<circle cx="178.7" cy="91.9" r="1.67"/>
<circle cx="121" cy="125.3" r="57.9"/>
<circle cx="121" cy="125.3" r="58.7"/>
<circle cx="121" cy="125.3" r="58.8"/>
<circle cx="63.3" cy="158.6" r="1.66"/>
<circle cx="178.7" cy="158.6" r="1.66"/>
<circle cx="121" cy="191.9" r="1.66"/>
</g>
<text font-size="7.9" x="295.6" y="253.7">A2490_Ring_Housing</text>
<g font-size="7.6">
<text x="27.7" y="8.2">8</text>
<text x="82.7" y="8.2">7</text>
<text x="132.7" y="8.2">6</text>
<text x="182.7" y="8.2">5</text>
<text x="232.7" y="8.2">4</text>
<text x="282.7" y="8.2">3</text>
<text x="332.7" y="8.2">2</text>
<text x="387.7" y="8.2">1</text>
<text x="3" y="27.5">F</text>
<text x="413" y="27.5">F</text>
<text x="2.8" y="76.7">E</text>
<text x="412.8" y="76.7">E</text>
<text x="2" y="126.7">D</text>
<text x="412" y="126.7">D</text>
<text x="1.7" y="176.7">C</text>
<text x="411.7" y="176.7">C</text>
<text x="2.7" y="226.7">B</text>
<text x="412.7" y="226.7">B</text>
<text x="2" y="276">A</text>
<text x="412" y="276">A</text>
<text x="27.7" y="295.2">8</text>
<text x="82.7" y="295.2">7</text>
<text x="132.7" y="295.2">6</text>
<text x="182.7" y="295.2">5</text>
<text x="232.7" y="295.2">4</text>
<text x="282.7" y="295.2">3</text>
<text x="332.7" y="295.2">2</text>
<text x="387.7" y="295.2">1</text>
</g>
<g font-size="6.3">
<text x="269.4" y="241.5">National Taiwan University</text>
<text x="272.8" y="264.7">Material: SCM440 高週波熱處理</text>
<text x="380.5" y="264.6">Unit: mm</text>
<text x="283.7" y="276.6">Quantity: 1 pcs</text>
<text x="344.6" y="276.6">2022/5/31</text>
<text x="386.3" y="276.6">蔡長霖</text>
</g>
<g font-size="4.9">
<text x="307" y="285">比例:1:1.5</text>
<text x="372.1" y="285.1">圖頁 5 OF 16</text>
</g>
<g font-size="4.4" fill="#808080">
<text x="237.8" y="28.8">+0.02</text>
<text x="224.8" y="33.3">43.00</text>
<text x="240.6" y="33.3">0.00</text>
<text x="237.8" y="41.8">+0.02</text>
<text x="224.8" y="46.2">12.00</text>
<text x="240.6" y="46.3">0.00</text>
<text x="74.5" y="52.2">M6x1.0</text>
<text x="128.2" y="52.1" transform="rotate(-37 128.2 52.1)">R6.00</text>
<text x="66.3" y="57.8">12個(正反兩面)</text>
<text x="132.9" y="55.6" transform="rotate(-38 132.9 55.6)">R9.00</text>
<text x="230.7" y="120.3" transform="rotate(-90 230.7 120.3)">0.00</text>
<text x="242.4" y="123.8" transform="rotate(-90 242.4 123.8)">0.00</text>
<text x="226.2" y="130.2" transform="rotate(-90 226.2 130.2)">H5 +0.02</text>
<text x="237.8" y="126.7" transform="rotate(-90 237.8 126.7)">+0.02</text>
<text x="242.3" y="142.2" transform="rotate(-90 242.3 142.2)">173.75</text>
<text x="230.7" y="145.7" transform="rotate(-90 230.7 145.7)">176.00</text>
<text x="166.7" y="181.1" transform="rotate(51 166.7 181.1)">200.00</text>
<text x="283" y="182.7" transform="rotate(-18 283 182.7)">0.20 X 45°</text>
<text x="158.5" y="188.4" transform="rotate(60 158.5 188.4)">185.75</text>
<text x="238.2" y="200.5">+0.02</text>
<text x="296.3" y="200.5">+0.02</text>
<text x="227.9" y="205">5.80</text>
<text x="241.1" y="205">0.00</text>
<text x="285.9" y="205">5.80</text>
<text x="299.1" y="205">0.00</text>
<text x="227.9" y="215.5">6.00</text>
<text x="238.2" y="211">+0.02</text>
<text x="241.1" y="215.6">0.00</text>
<text x="285.9" y="215.5">7.00</text>
<text x="296.3" y="211">+0.02</text>
<text x="299.1" y="215.6">0.00</text>
</g>
<g font-size="4.4">
<text x="130.4" y="37.6">A</text>
<text x="168.7" y="43.7">齒數：67</text>
<text x="168.7" y="48.2">模數：2.5</text>
<text x="168.7" y="52.7">壓力角：20度</text>
<text x="168.7" y="57.2">節圓直徑：167.5mm</text>
<text x="168.7" y="61.8">齒頂圓直徑：162.5mm</text>
<text x="168.7" y="66.3">齒隙：0.02mm</text>
<text x="300.9" y="194.5">SECTION A-A</text>
<text x="130.4" y="216.4">A</text>
</g>
<text font-size="4.1" x="21" y="293.7">SOLIDWORKS Educational Product. For Instructional Use Only.</text>
<text font-size="3.9" x="391.8" y="241.4">A3</text>
</svg>
